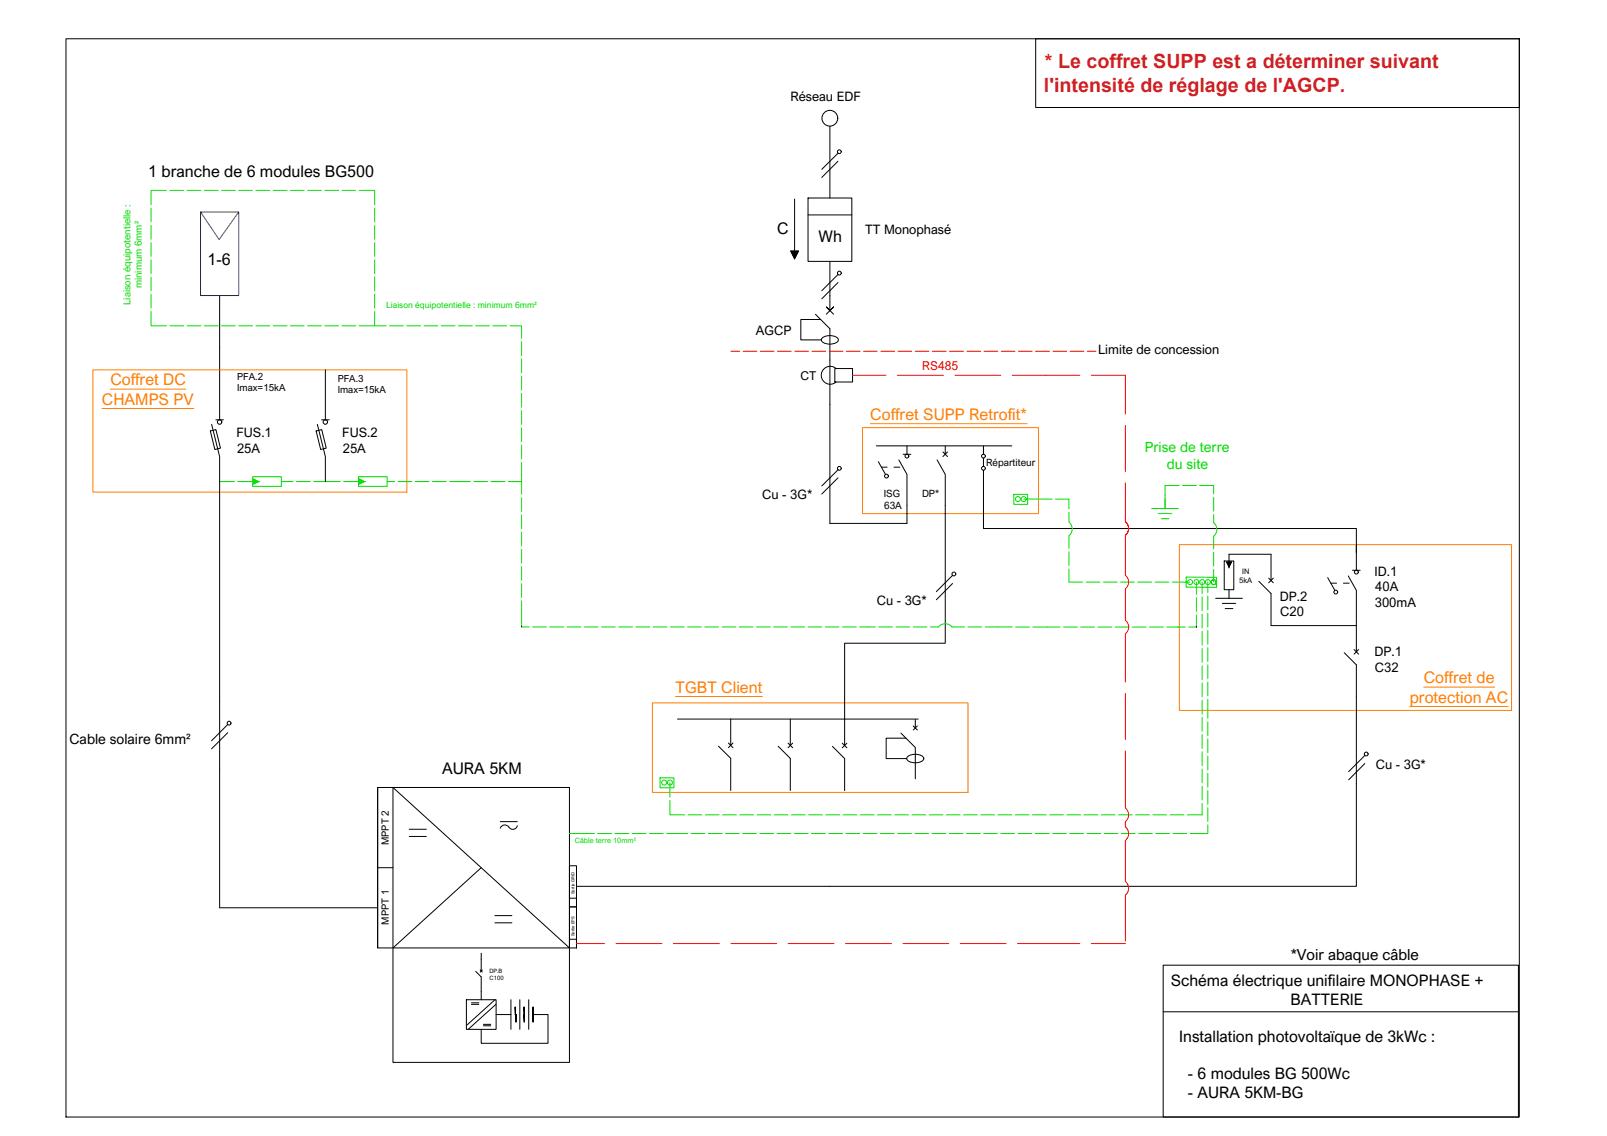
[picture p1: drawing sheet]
<svg xmlns="http://www.w3.org/2000/svg" width="420mm" height="297mm" viewBox="0 0 420 297" stroke-linecap="round" stroke-linejoin="round" font-family="sans-serif">
<!-- layer: 0 -->
<g fill="none" stroke="#000" stroke-width=".26">
<path d="M17.3 10.1h379.9v282h-379.9zM218.6 96.4a2.34 2.34 0 0 0-3.2 .1 2.34 2.34 0 0 0 0 3.2 2.34 2.34 0 0 0 3.2 .2M55 112.7l1.5-.4 1.1 4.9-1.4 .3zM55.3 111l2.1 8.4v64.1M82.7 112.7l1.4-.4 1.2 4.9-1.5 .3zM83 111l2.1 8.4v6.5M217 105.8v19.2M246.5 118.2l1.2 1.2M247.1 116.6v2.2M247.7 118.2l-1.2 1.2M257.1 116.6v2.2M257.1 119.8v2.2"/>
<path d="M237.1 132.2v4.7h-20.1M245 120.2l2.1 3.8v44.2h-26.3v19.9M257.1 123v15.2h97.5v4.2M136.4 163.9h.1M312.8 163.9h.1M57.4 201.1v36.3h41.3M98.7 205.9v42M102.7 205.9h46.2v42h-46.2zM354.6 204.8v27h-203.9M98.7 226.9h4M125.8 226.9l-23.1 21v29.9h46.2v-29.9l-46.2-42h-4v42h4M125.8 259.2v2.2"/>
<path d="M125.8 249.2v1.6M150.7 245.6v2.3M304.1 252.4h92.9v39.7h-92.9zM121.9 261.4h7.8v7.8h-7.8zM123.3 262.2h1.9M123.3 262.6h1.9M126.4 267.8h1.9M126.4 268.2h1.9M129.4 261.4l-7.5 6.8M129.7 262.6l-7.3 6.6M129.7 265.3h3.9M133.6 261.4v7.8"/>
<path d="M134.7 265.3h.1M135.9 261.4v7.8M137.1 265.3h.1M138.2 261.4v7.8M139.4 265.3h.1M139.4 265.3h3.9v7.5h-17.5v-3.6"/>
</g>
<g fill="#000" stroke="#000" stroke-width=".26">
<path d="M134.7 263.3l.1 2zM134.7 263.3l.1 2z"/>
<path d="M134.9 265.3l.1 1.9zM134.9 265.3l.1 1.9z"/>
<path d="M137 265.3l.1 1.9zM137 265.3l.1 1.9zM137 263.3l.1 2zM137 263.3l.1 2z"/>
<path d="M139.4 263.3v2zM139.4 263.3v2z"/>
<path d="M139.4 265.3v1.9zM139.4 265.3v1.9z"/>
</g>
<!-- layer: Liaisons -->
<g fill="none" stroke="#000" stroke-width=".26">
<path d="M270.8 10.1h126.4v18h-126.4zM217 33v18.8M207.8 52v13.7M211.3 51.8h11.4v16.5h-11.4zM211.3 56.2h11.4M219.1 42.2l-4.2 4.2M219.1 40l-4.2 4.3M206.8 65.7h1.9l-.9 1.9zM217 68.3v12.9M219.1 73.9l-4.2 4.2M219.1 71.8l-4.2 4.2M57.4 90.7v19.1"/>
<path d="M85.1 96.7v13.1M213.2 82.2l3.8 3.8v19.8M214.6 83.5h-5.2v5.4h5.4M215 88.3a3.4 3.4 0 0 1 4.1 .3 1.28 1.28 0 0 1-1.5 1.3l-1.8-.1a.9 .9 0 0 1-.9-.4 .9 .9 0 0 1 .1-1.1zM216 82.1l1.9-1.8-.9 .9-1-.9 1.9 1.8M218.3 96.4h4.6v3.5h-4.6zM56.4 109.8h2M84.1 109.8h2M229.1 116.6h35.4M236.1 118.8h2M237.1 116.6v2.2M217 124.9v12"/>
<path d="M219.1 124.9l-4.2 4.3M219.1 122.8l-4.2 4.3M229.6 120.7l1.9 3.4M230.4 122.2h1.5M233.7 122.2h1.5M235 120.3l2.1 3.7v8.2M249 152.6l-4.2 4.2M249 150.5l-4.2 4.2M317.8 156.4h7M319.6 157.8h3.5M320.1 146.7h2.5v7.5h-2.5zM320.3 159.1h2"/>
<path d="M320.7 147h1.3l-.7 1.2zM321.3 148.2v-3.3h11v6.9M321.3 154.2v2.2M329.1 152l3.2 3.2v8.4h22.3M331.7 151.2l1.2 1.2M332.9 151.2l-1.2 1.2M347.1 151l1.9 3.4M347.9 152.5h1.5M351.2 152.5h1.5M352.5 150.6l2.1 3.8v16M353.6 149.1h2M354.6 142.4v6.7"/>
<path d="M351.5 170.7l3.1 3.1v31M354 169.8l1.2 1.2M355.2 169.8l-1.2 1.2M57.4 183.5v17.6M59.5 189.4l-4.2 4.3M59.5 191.6l-4.2 4.2M177.1 188h63M187.9 195.1l3.2 3.2v8.4M190.4 194.3l1.2 1.2M191.1 188v6.9M191.6 194.3l-1.2 1.2M203.5 195.1l3.1 3.2v8.4"/>
<path d="M206 194.3l1.2 1.2M206.6 188v6.9M207.2 194.3l-1.2 1.2M217.6 195.2l3.2 3.2v8.3M220.2 194.3l1.2 1.2M220.8 188.1v6.8M221.4 194.3l-1.2 1.2M235.5 191.7l3.8 3.8v8.1M236.9 193h-5.2v5.4h5.4M237.4 197.8a3.4 3.4 0 0 1 4.1 .2 1.28 1.28 0 0 1-1.6 1.4l-1.7-.1a.9 .9 0 0 1-1-.5 .9 .9 0 0 1 .2-1zM238.8 189.8l1 1.1M239.3 188.2v2.2"/>
<path d="M239.8 189.8l-1 1.1M356.8 199.6l-4.2 4.3M356.8 197.5l-4.2 4.3M107 216.8h4.5M107 218.7h4.5M130.8 214.8h4.5M135.3 215.9a1.3 1.3 0 0 1-1.3 1 1.3 1.3 0 0 1-1.2-.9l-.6-.3-.7 .1-.7 .8M129.4 239.4h4.4M148.9 237.1h1.8v10.8h-1.8zM148.9 226.4h1.8v10.7h-1.8zM124.4 254l1.4 1.4v3.8M125.6 253.6l.5 .6"/>
<path d="M125.8 250.8v3.1M126.1 253.6l-.5 .6M129.4 241.3h4.4"/>
<circle cx="217" cy="30.9" r="2.06"/>
<circle cx="219.4" cy="39.7" r=".5"/>
<circle cx="219.4" cy="71.4" r=".5"/>
<circle cx="57.4" cy="110.4" r=".58"/>
<circle cx="85.1" cy="110.4" r=".58"/>
<circle cx="237.1" cy="119.3" r=".5"/>
<circle cx="257.1" cy="119.3" r=".5"/>
<circle cx="219.4" cy="122.5" r=".5"/>
<circle cx="231.8" cy="124.5" r=".5"/>
<circle cx="257.1" cy="122.5" r=".5"/>
<circle cx="249.4" cy="150.1" r=".5"/>
<circle cx="349.2" cy="154.8" r=".5"/>
<circle cx="354.6" cy="149.6" r=".5"/>
<circle cx="59.9" cy="189.1" r=".5"/>
<circle cx="357.2" cy="197.2" r=".5"/>
</g>
<!-- layer: photovoltaique -->
<path d="M57.4 77.3v13.4" fill="none" stroke="#000" stroke-width=".26"/>
<!-- layer: Terre -->
<g fill="none" stroke="#0d0" stroke-width=".26">
<path d="M39.5 54.4v3.6M39.5 58.9v3.6M43.5 49.8h-4v3.8M44.4 49.8h3.6M48.9 49.8h3.6M53.4 49.8h3.6M57.9 49.8h3.6M62.4 49.8h3.6M66.9 49.8h3.6M71.4 49.8h3.6M75.9 49.8h3.6M80.4 49.8h3.6"/>
<path d="M84.9 49.8h3.6M89.4 49.8h3.6M93.9 49.8h4.1v3.8M98 54.4v3.6M98 58.9v3.6M39.5 63.4v3.6M39.5 67.9v3.6M39.5 72.5v3.6M39.5 76.9v3.6M98 63.4v3.6M98 67.9v3.6M98 72.5v3.6"/>
<path d="M98 76.9v3.6M39.5 81.4v3.8h4M44.4 85.2h3.6M48.9 85.2h3.6M53.4 85.2h3.6M57.9 85.2h3.6M62.4 85.2h3.6M66.9 85.2h3.6M71.4 85.2h3.6M75.9 85.2h3.6M80.4 85.2h3.6M84.9 85.2h3.6"/>
<path d="M89.4 85.2h3.6M98 81.4v3.8h-4.1M98 85.2h3M101.9 85.2h3.6M106.4 85.2h3.6M110.9 85.2h3.6M115.4 85.2h3.6M119.9 85.2h3.6M124.4 85.2h3.6M128.9 85.2h3.6M133.4 85.2h3v3.3M136.4 89.4v3.6"/>
<path d="M136.4 93.9v3.6M136.4 98.4v3.6M136.4 102.9v3.6M136.4 107.4v3.6M136.4 111.9v3.6M136.4 116.4v3.6M57.4 125.9h3.9M62.2 125.9h5.4M66.1 124.7h7.5v2.5h-7.5zM66.3 125.3l1.3 .6-1.3 .6zM73.6 125.9h3M77.5 125.9h3.6"/>
<path d="M82 125.9h6.9M89.9 125.9h5.3M93.7 124.7h7.5v2.5h-7.5zM94 125.3l1.2 .6-1.2 .6zM101.2 125.9h2M104.1 125.9h3.6M108.6 125.9h3.6M113.1 125.9h3.6M117.6 125.9h5.4M123.9 125.9h3.6M128.4 125.9h3.6M132.9 125.9h3.5v3.3"/>
<path d="M136.4 120.9v5M136.4 130.1v3.6M136.4 134.6v3.6M136.4 139.1v3.6M265.1 129.3h3.6v2.6h-3.6zM267.6 130.5h7.5M275.9 130.5h3.6v2.6M279.5 134v2.5a2.29 2.29 0 0 1 0 3.6v3.3M301.1 133h7M302.9 134.3h3.5M303.6 135.6h2M308.3 127h-3.7v6"/>
<path d="M309.2 127h3.6M313.7 127h3.6M317.3 134.5v2.2a2.31 2.31 0 0 1 0 3.5v3.3M317.3 127v2.1M317.3 130v3.6M136.4 143.6v3.6M136.4 148.1v3.6M136.4 152.6v3.6M136.4 157.1v6.8h2M279.4 152.2h3.7M279.5 144.3v3.6M279.5 148.8v3.3"/>
<path d="M284 152.2h3.6M288.5 152.2h3.6M293 152.2h3.6M297.5 152.2h3.6M302 152.2h3.6M306.5 152.2h4.6M310.1 150.9l8 .1v2.6l-8-.1zM310.1 152.2h.1M312.8 152.2v3.2M312.8 156.3v3.6M314.3 152.2v3M314.3 156.1v3.6"/>
<path d="M315.8 152.1v2.8M315.8 155.9v3.5M316.8 151.8l.3-.2h.5l.4 .6a.66 .66 0 0 0-.9-.6 .66 .66 0 0 0-.2 1.1 .66 .66 0 0 0 1-.4l.1-.1a.65 .65 0 0 1-.9 .6 .65 .65 0 0 1-.3-1zM317.3 144.4v3.6M317.3 148.9v3.3M139.3 163.9h3.6M143.8 163.9h3.6M148.3 163.9h3.6M152.8 163.9h3.6M157.3 163.9h3.6M161.8 163.9h3.6M166.3 163.9h3.6"/>
<path d="M170.8 163.9h3.6M175.3 163.9h3.6M179.8 163.9h3.6M184.3 163.9h3.6M188.8 163.9h3.6M193.3 163.9h3.6M197.8 163.9h3.6M202.3 163.9h3.6M206.8 163.9h3.6M211.3 163.9h3.6M215.8 163.9h3.6M220.3 163.9h3.6"/>
<path d="M224.8 163.9h4.1M229.8 163.9h3.6M234.3 163.9h3.6M238.8 163.9h3.6M243.3 163.9h2.1a2.29 2.29 0 0 1 3.5 0h3.3M253.1 163.9h3.6M257.6 163.9h7M265.5 164h3.7M270 164h7.2M278.1 164h3.6M282.6 164h3.6M287.1 164h3.6"/>
<path d="M291.6 164h3.6M296.1 164h3.6M300.6 164h3.6M305.1 164h4.8M312.8 160.8v3.1l-2 .1M314.3 160.6v3.6M314.3 165.1v3.6M314.3 169.6v3.6M314.3 174.1v3.6M314.3 178.6v3.6M315.8 160.4v3.6M315.8 164.8v3.6"/>
<path d="M315.8 169.4v3.6M315.8 173.8v3.6M315.8 178.4v3.5M311.1 185.8h.1M314.3 183.1v3.6M314.3 187.6v3.6M314.3 192.1v3.6M314.3 196.6v3.6M315.8 182.9v4.9M315.8 188.7v3.6M315.8 193.2v3.6M315.8 197.7v3.6"/>
<path d="M148.9 218h6.5M156.3 218h3.6M160.8 218h3.6M165.3 218h3.6M169.8 218h3.6M172.6 203.4h3.6v2.6h-3.6zM174.3 218h5.5M175.2 209.3v3.8h3.8M175.2 204.6v3.8M179.9 213.1h3.6M180.7 218h3.6M184.4 213.1h3.6"/>
<path d="M185.2 218h3.6M188.9 213.1h3.6M189.7 218h3.6M193.4 213.1h3.6M194.2 218h3.6M197.9 213.1h3.6M198.7 218h3.6M202.4 213.1h3.6M203.2 218h3.6M206.9 213.1h3.6M207.7 218h3.6M211.4 213.1h3.6"/>
<path d="M212.2 218h3.6M215.9 213.1h3.6M216.7 218h3.6M220.4 213.1h3.6M221.2 218h3.6M224.9 213.1h3.6M225.7 218h3.6M229.4 213.1h3.6M230.2 218h3.6M233.9 213.1h3.6M234.7 218h3.6M238.4 213.1h3.6"/>
<path d="M239.2 218h3.6M242.9 213.1h3.6M243.7 218h3.6M247.4 213.1h3.6M248.2 218h3.6M251.9 213.1h3.6M252.7 218h3.6M256.4 213.1h3.6M257.2 218h3.6M260.9 213.1h3.6M261.7 218h3.6M265.4 213.1h3.6"/>
<path d="M266.2 218h3.6M269.9 213.1h3.6M270.7 218h3.6M274.4 213.1h3.6M275.2 218h3.6M278.9 213.1h3.6M279.7 218h3.6M283.4 213.1h3.6M284.2 218h3.6M287.9 213.1h3.6M288.7 218h3.6M292.4 213.1h3.6"/>
<path d="M293.2 218h3.6M296.9 213.1h3.6M297.7 218h3.6M301.4 213.1h3.6M302.2 218h3.6M305.9 213.1h3.6M306.7 218h3.6M311.2 218h4.6M314.3 210.1v3h-3.9M314.3 201.1v3.6M314.3 205.6v3.6M315.8 202.2v3.6"/>
<path d="M315.8 206.7v3.6M315.8 211.2v3.6M315.8 215.7v2.2"/>
<circle cx="266.1" cy="130.5" r=".65"/>
<circle cx="267.6" cy="130.5" r=".65"/>
<circle cx="311.1" cy="152.2" r=".65"/>
<circle cx="312.8" cy="152.2" r=".65"/>
<circle cx="314.3" cy="152.2" r=".65"/>
<circle cx="315.8" cy="152.2" r=".65"/>
<circle cx="173.7" cy="204.6" r=".66"/>
<circle cx="175.1" cy="204.6" r=".65"/>
</g>
<!-- layer: CONTOUR ACCESSOIRES -->
<path d="M148.9 234.9h1.8M148.9 245.6h1.8" fill="none" stroke="#000" stroke-width=".26"/>
<!-- layer: Modules -->
<path d="M52.4 55.4v21.9h10v-21.9h-10l4.9 7.2 5.1-7.2" fill="none" stroke="#00f" stroke-width=".26"/>
<!-- layer: Coffrets -->
<path d="M24.3 96.7h82.1v32h-82.1zM26.6 106.8h24.1M28.9 101.7h19.7M225.5 111.8h46v22.5h-46zM227.5 110.8h41M308.4 142.4h86.8v43.4h-86.8zM372.2 179.7h18.6M170.6 183.8h82.5v23.4h-82.5zM176.6 182.1h22.7M368.6 184.7h25.7" fill="none" stroke="#ff7f00" stroke-width=".26"/>
<!-- layer: Terre -->
<g fill="#0d0" stroke="#0d0" stroke-width=".26">
<path d="M66.3 125.3l1.3 .6h-1.3zM66.3 125.9v.6l1.3-.6z"/>
<path d="M94 125.3l1.2 .6h-1.2zM94 125.9v.6l1.2-.6z"/>
</g>
<!-- layer: CABLE RS485 -->
<g fill="none" stroke="#f00" stroke-width=".26">
<path d="M222.9 98.1h8.7M234.7 98.1h12M249.7 98.1h12M264.6 98.1h17.7M285.3 98.1h8.9v10.2M294.2 111.3v12M294.2 140v10.4a2.29 2.29 0 0 1 0 3.6v8.2a2.28 2.28 0 0 1 0 3.5v12.7M294.2 136.4a2.31 2.31 0 0 1 0 3.6 2.31 2.31 0 0 0 0-3.6zM294.2 126.3v10.1M294.2 196.3v15a2.31 2.31 0 0 1 0 3.5v1.4a2.31 2.31 0 0 1 0 3.6v1.7M294.2 181.4v12M294.2 220.9v9.6a2.31 2.31 0 0 1 0 3.6v11.9"/>
<path d="M150.7 246.7h7.4M161.1 246.7h12M176.1 246.7h12M191.1 246.7h12M206.1 246.7h12M221.1 246.7h12M236.1 246.7h12M251.1 246.7h12M266.1 246.7h16.2M285.3 246.7h8.9"/>
</g>
<!-- layer: Liaisons -->
<g fill="#000" stroke="#000" stroke-width=".26">
<path d="M206.8 65.7h1.9l-.9 1.9z"/>
<path d="M320.7 147h.6v1.2zM321.3 147v1.2l.7-1.2z"/>
</g>
<!-- layer: Terre -->
<g fill="none" stroke="#f00" stroke-width=".26">
<path d="M191.1 91.8h2.3M194.3 91.8h3.6M198.8 91.8h3.6M203.3 91.8h3.6M207.8 91.8h3.6M212.3 91.8h3.6M216.8 91.8h3.6M221.3 91.8h3.6M225.8 91.8h3.6M230.3 91.8h3.6M234.8 91.8h3.6M239.3 91.8h3.6"/>
<path d="M243.8 91.8h3.6M248.3 91.8h3.6M252.8 91.8h3.6M257.3 91.8h3.6M261.8 91.8h3.6M266.3 91.8h3.6M270.8 91.8h3.6M275.3 91.8h3.6M279.8 91.8h3.6M284.3 91.8h2.3"/>
</g>
<!-- layer: Cartouche -->
<path d="M304.1 264.6h92.9" fill="none" stroke="#000" stroke-width=".26"/>
<g font-size="5.1" fill="#cd2027">
<text x="273.2" y="17.7">* Le coffret SUPP est a déterminer suivant</text>
<text x="272.9" y="23.9">l'intensité de réglage de l'AGCP.</text>
</g>
<g font-size="4.2">
<text x="38.8" y="46.2">1 branche de 6 modules BG500</text>
<text x="203.2" y="61.2">C</text>
<text x="214" y="63.2">Wh</text>
<text x="54.3" y="69.4">1-6</text>
<text x="115.6" y="202.3">AURA 5KM</text>
</g>
<g font-size="4.2" fill="#ff7f00">
<text x="28.9" y="100.8">Coffret DC</text>
<text x="26.6" y="105.9">CHAMPS PV</text>
<text x="227.5" y="109.8">Coffret SUPP Retrofit*</text>
<text x="372.2" y="178.7">Coffret de</text>
<text x="176.6" y="181.2">TGBT Client</text>
<text x="368.6" y="183.8">protection AC</text>
</g>
<g font-size="4.1">
<text x="306.1" y="257.7">Schéma électrique unifilaire MONOPHASE +</text>
<text x="337.4" y="262.7">BATTERIE</text>
<text x="308.3" y="272.3">Installation photovoltaïque de 3kWc :</text>
<text x="310.6" y="282.2">- 6 modules BG 500Wc</text>
<text x="310.6" y="287.2">- AURA 5KM-BG</text>
</g>
<text font-size="4" x="337.5" y="251">*Voir abaque câble</text>
<g font-size="3.7" fill="#0d0">
<text x="299.3" y="118.2">Prise de terre</text>
<text x="305.1" y="122.6">du site</text>
</g>
<text font-size="3.7" x="18.2" y="194.4">Cable solaire 6mm²</text>
<g font-size="3.4">
<text x="206.7" y="26.4">Réseau EDF</text>
<text x="226.2" y="61.3">TT Monophasé</text>
<text x="197.6" y="87.6">AGCP</text>
<text x="287.1" y="92.6">Limite de concession</text>
<text x="61.8" y="114.4">FUS.1</text>
<text x="62" y="118.4">25A</text>
<text x="89.5" y="114.4">FUS.2</text>
<text x="89.6" y="118.4">25A</text>
<text x="199.3" y="130.5">Cu - 3G*</text>
<text x="359.4" y="150.6">ID.1</text>
<text x="359.6" y="154.6">40A</text>
<text x="229.2" y="158.1">Cu - 3G*</text>
<text x="334.6" y="157.1">DP.2</text>
<text x="334.7" y="161.1">C20</text>
<text x="359.5" y="158.7">300mA</text>
<text x="359.4" y="171.5">DP.1</text>
<text x="359.5" y="175.6">C32</text>
<text x="359.7" y="201.1">Cu - 3G*</text>
</g>
<text font-size="3.2" x="209.3" y="99.4">CT</text>
<text font-size="3.2" fill="#f00" x="241.1" y="96.8">RS485</text>
<g font-size="2.6">
<text x="257.8" y="121.8">Répartiteur</text>
<text x="231.1" y="129.9">ISG</text>
<text x="241.1" y="129.9">DP*</text>
<text x="231.2" y="133">63A</text>
<text x="101.6" y="221" transform="rotate(-90 101.6 221)">MPPT 2</text>
<text x="101.6" y="241.8" transform="rotate(-90 101.6 241.8)">MPPT 1</text>
</g>
<g font-size="2.5" fill="#0d0">
<text x="37.1" y="75.4" transform="rotate(-90 37.1 75.4)">minimum 6mm²</text>
<text x="34.1" y="79.8" transform="rotate(-90 34.1 79.8)">Liaison équipotentielle :</text>
</g>
<g font-size="2.5">
<text x="62" y="99.3">PFA.2</text>
<text x="88.3" y="99.8">PFA.3</text>
<text x="62" y="102.4">Imax=15kA</text>
<text x="88.3" y="102.8">Imax=15kA</text>
</g>
<text font-size="2.2" fill="#0d0" x="101" y="80.4">Liaison équipotentielle : minimum 6mm²</text>
<g font-size="2">
<text x="324" y="152.4">5kA</text>
<text x="324.8" y="150.1">IN</text>
</g>
<text font-size="1.9" fill="#0d0" x="150.3" y="220.5">Câble terre 10mm²</text>
<g font-size="1.5">
<text x="128" y="254.4">DP.B</text>
<text x="128" y="256.2">C100</text>
</g>
<g font-size="1.1">
<text x="150.2" y="233.8" transform="rotate(-90 150.2 233.8)">Sortie GRID</text>
<text x="150.2" y="244.9" transform="rotate(-90 150.2 244.9)">Sortie EPS</text>
</g>
</svg>
